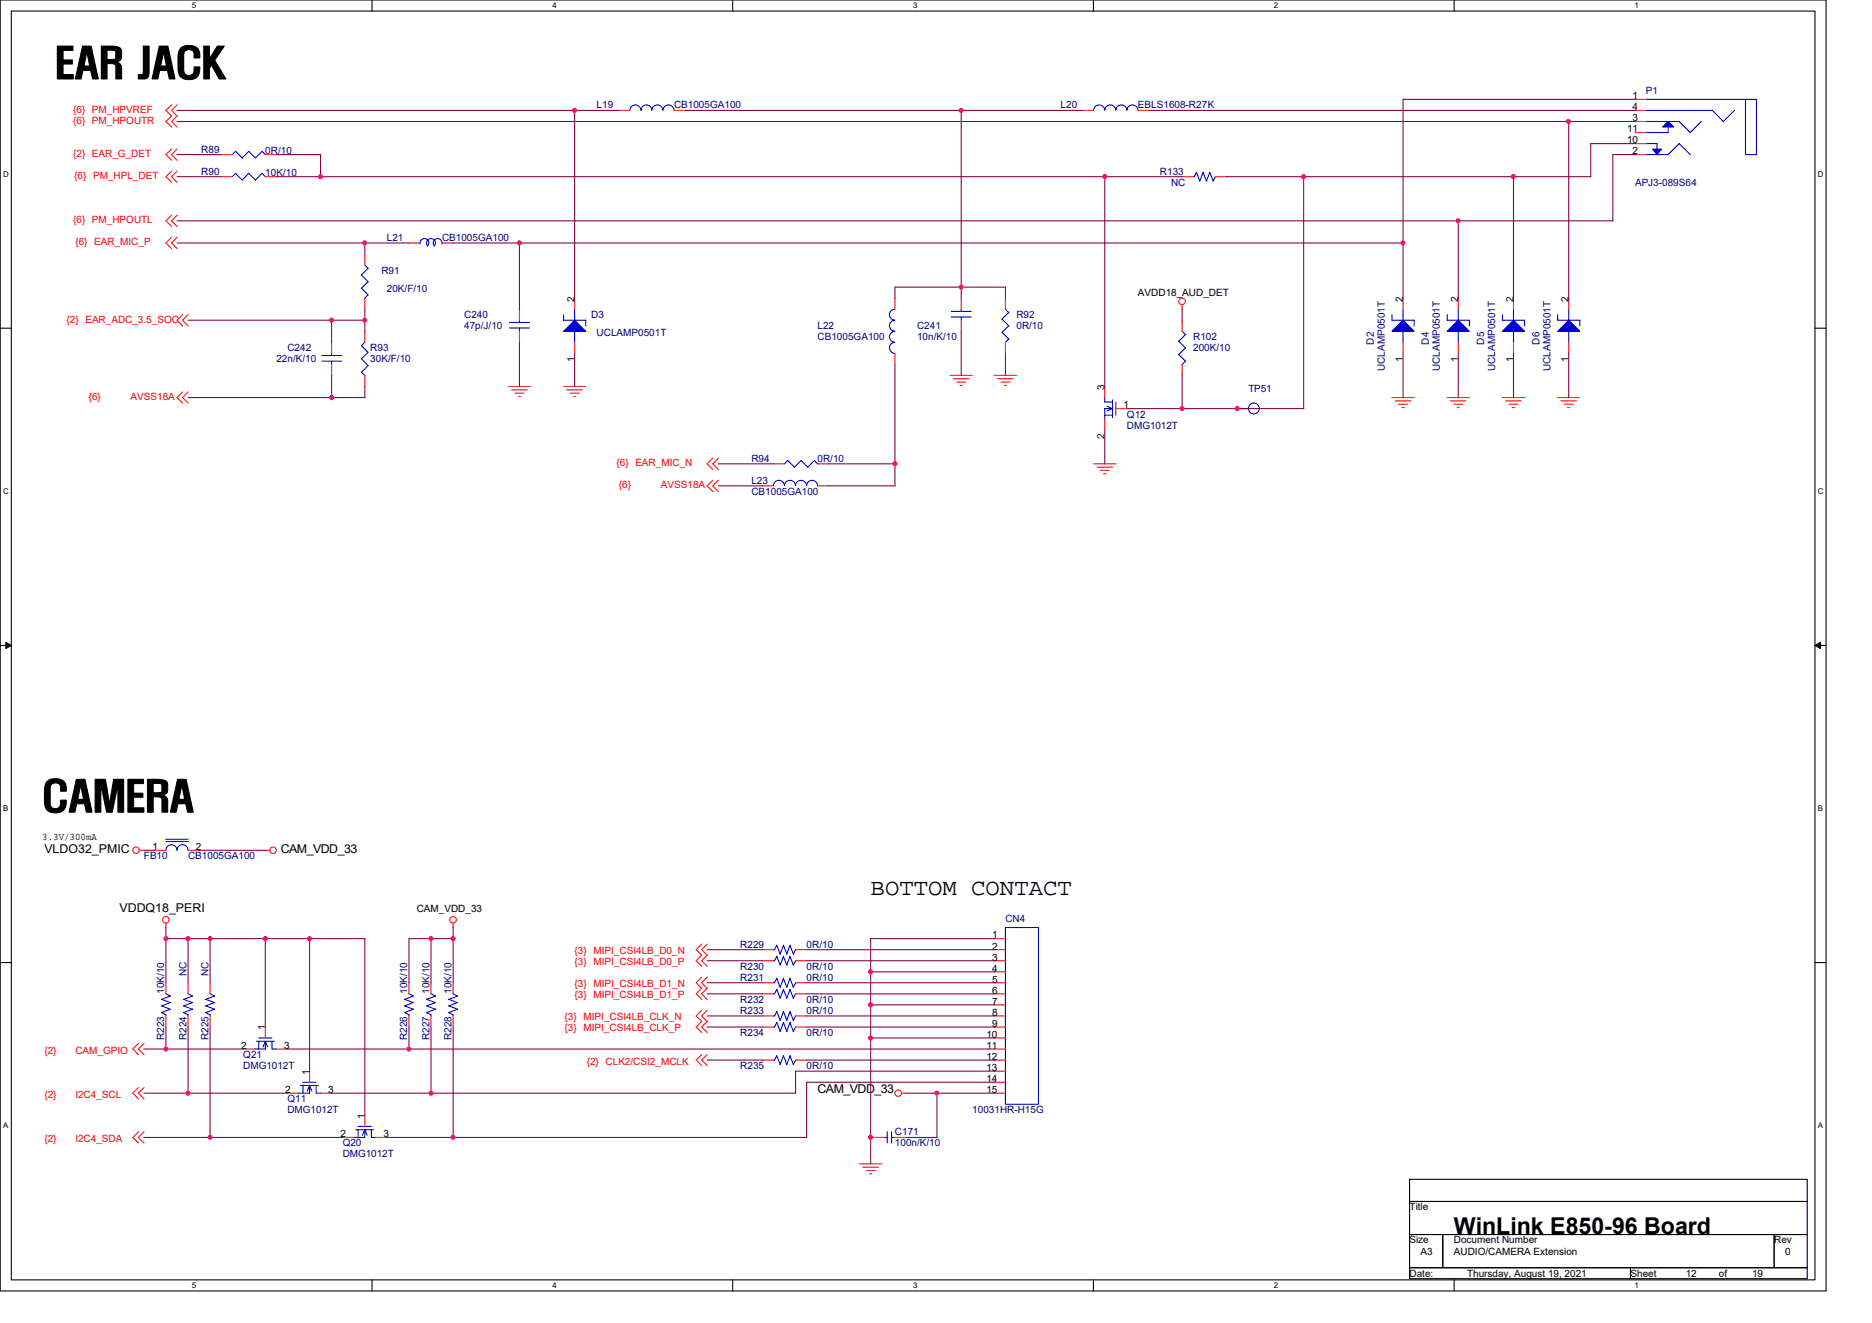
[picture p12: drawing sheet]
<svg xmlns="http://www.w3.org/2000/svg" width="297mm" height="210mm" viewBox="0 0 297 210" stroke-linecap="round" stroke-linejoin="round" font-family="sans-serif">
<path d="M0 0h289.7v204.9h-289.7zM1.8 1.8h286.2v201.3h-286.2z" fill="none" stroke="#000" stroke-width=".17"/>
<g fill="#fff">
<path d="M30.4 .2h.7v1.4h-.7z"/>
<path d="M30.4 203.3h.7v1.4h-.7z"/>
</g>
<path d="M59 0v1.8M59 203.1v1.8" fill="none" stroke="#000" stroke-width=".17"/>
<g fill="#fff">
<path d="M87.6 .2h.7v1.4h-.7z"/>
<path d="M87.6 203.3h.7v1.4h-.7z"/>
</g>
<path d="M116.3 0v1.8M116.3 203.1v1.8" fill="none" stroke="#000" stroke-width=".17"/>
<g fill="#fff">
<path d="M144.9 .2h.7v1.4h-.7z"/>
<path d="M144.9 203.3h.7v1.4h-.7z"/>
</g>
<path d="M173.5 0v1.8M173.5 203.1v1.8" fill="none" stroke="#000" stroke-width=".17"/>
<g fill="#fff">
<path d="M202.1 .2h.7v1.4h-.7z"/>
<path d="M202.1 203.3h.7v1.4h-.7z"/>
</g>
<path d="M230.7 0v1.8M230.7 203.1v1.8" fill="none" stroke="#000" stroke-width=".17"/>
<g fill="#fff">
<path d="M259.4 .2h.6v1.4h-.6z"/>
<path d="M259.4 203.3h.6v1.4h-.6z"/>
<path d="M.5 26.9h.9v1.4h-.9z"/>
<path d="M288.4 26.9h.9v1.4h-.9z"/>
<path d="M.5 77.3h.9v1.4h-.9z"/>
<path d="M288.4 77.3h.9v1.4h-.9z"/>
</g>
<path d="M0 52.1h1.8M288 52.1h1.7" fill="none" stroke="#000" stroke-width=".17"/>
<g fill="#fff">
<path d="M.5 127.6h.8v1.4h-.8z"/>
<path d="M288.4 127.6h.9v1.4h-.9z"/>
</g>
<path d="M0 102.4h1.8M288 102.4h1.7" fill="none" stroke="#000" stroke-width=".17"/>
<path d="M.9 101.9l.9 .5-.9 .5zM288 102.4l.9-.5v1z" fill="#000" stroke="#000" stroke-width=".16"/>
<g fill="#fff">
<path d="M.5 177.9h.8v1.4h-.8z"/>
<path d="M288.4 177.9h.9v1.4h-.9z"/>
</g>
<path d="M0 152.8h1.8M288 152.8h1.7M223.7 187.2h63.1v3.5h-63.1zM223.7 190.7h63.1v5.2h-63.1zM223.7 195.9h5.2v5.3h-5.2zM228.9 195.9h52.6v5.3h-52.6zM281.5 195.9h5.3v5.3h-5.3zM223.7 201.2h35v1.7h-35zM258.7 201.2h28.1v1.7h-28.1z" fill="none" stroke="#000" stroke-width=".17"/>
<g fill="none" stroke="#f00" stroke-width=".17">
<path d="M27.2 16.6l-.9 .9 .9 .9M27.2 18.4l-.9 .9 .9 .9M28.1 16.6l-.9 .9 .9 .9M28.1 18.4l-.9 .9 .9 .9M98.2 17.5h1.7M107 17.5h1.7M171.8 17.5h1.7M180.6 17.5h1.7M259.4 17.5h1.8M259.4 19.3h1.8M259.4 15.8h1.8M27.2 27.2l-.9 .8 .9 .9"/>
<path d="M27.2 34.2l-.9 .9 .9 .9M27.2 23.6l-.9 .9 .9 .9M27.2 37.7l-.9 .9 .9 .9M28.1 27.2l-.9 .8 .9 .9M28.1 34.2l-.9 .9 .9 .9M28.1 23.6l-.9 .9 .9 .9M28.1 37.7l-.9 .9 .9 .9M35.1 28h1.7M35.1 24.5h1.7M42.1 28h1.8M42.1 24.5h1.8M64.9 38.6h1.8"/>
<path d="M70.1 38.6h1.8M187.6 28h1.7M192.8 28h1.8M259.4 22.8h1.8M259.4 24.5h1.8M259.4 21h1.8M29 49.9l-.9 .9 .9 .9M29.9 49.9l-.9 .9 .9 .9M52.6 54.3v1.8M52.6 57.8v1.8M57.9 40.3v1.8M57.9 47.3v1.8"/>
<path d="M57.9 52.6v1.7M57.9 59.6v1.7M82.4 49.1v1.7M82.4 52.6v1.7M91.2 47.3v1.8M91.2 54.3v1.8M142 47.3v1.8M142 56.1v1.7M150.7 59.6h3.6M152.5 47.3v1.8M152.5 50.8v1.8M157.8 59.6h3.5"/>
<path d="M159.5 47.3v1.8M159.5 54.3v1.8M187.6 48.4v.7M187.6 50.8v1.8M187.6 57.8v1.8M222.6 47.3v1.8M222.6 54.3v1.8M231.4 47.3v1.8M231.4 54.3v1.8M240.2 47.3v1.8M240.2 54.3v1.8M248.9 47.3v1.8"/>
<path d="M248.9 54.3v1.8M29 62.2l-.9 .9 .9 .9M29.9 62.2l-.9 .9 .9 .9M80.7 61.3h3.5M81.2 61.9h2.5M81.7 62.4h1.4M82.3 62.9h.3M89.4 61.3h3.5M89.9 61.9h2.5M90.5 62.4h1.4M91 62.9h.4M113.1 76.2l-.9 .9 .9 .9"/>
<path d="M113.1 72.7l-.9 .9 .9 .9M114 76.2l-.9 .9 .9 .9M114 72.7l-.9 .9 .9 .9M121 77.1h1.7M122.7 73.6h1.8M129.7 73.6h1.8M129.7 77.1h1.8M151.3 60.1h2.5M151.8 60.6h1.4M152.3 61.2h.4M158.3 60.1h2.5M158.8 60.6h1.4"/>
<path d="M159.3 61.2h.4M173.5 73.6h3.6M174.1 74.1h2.4M174.6 74.7h1.4M175.1 75.2h.4M175.3 61.3v1.8M175.3 66.6v1.7M177.1 64.9h1.7M196.3 64.9h1.8M220.9 63.1h3.5M221.4 63.6h2.5M221.9 64.2h1.4"/>
<path d="M222.5 64.7h.3M229.6 63.1h3.5M230.1 63.6h2.5M230.7 64.2h1.4M231.2 64.7h.4M238.4 63.1h3.5M238.9 63.6h2.5M239.5 64.2h1.4M240 64.7h.3M247.1 63.1h3.6M247.7 63.6h2.4M248.2 64.2h1.4"/>
<path d="M248.7 64.7h.4M22.1 135h.8M24.6 135h1.7M29.8 135h1.8M42.1 135h.7M26.3 146.5v.7M26.3 156v1.7M29.8 156v1.7M33.3 156v1.7M64.9 156v1.7M68.4 156v1.7M71.9 146.5v.7"/>
<path d="M71.9 156v1.7M111.4 155.1l-.9 .9 .9 .9M111.4 151.6l-.9 .9 .9 .9M111.4 156.8l-.9 .9 .9 .9M111.4 149.8l-.9 .9 .9 .9M112.2 155.1l-.9 .9 .9 .9M112.2 151.6l-.9 .9 .9 .9M112.2 156.8l-.9 .9 .9 .9M112.2 149.8l-.9 .9 .9 .9M121 150.7h1.7M121 152.5h1.7M121 156h1.7"/>
<path d="M121 157.7h1.7M126.2 150.7h1.8M126.2 152.5h1.8M126.2 156h1.8M126.2 157.7h1.8M157.8 150.7h1.7M157.8 152.5h1.7M157.8 156h1.7M157.8 149h1.7M157.8 154.2h1.7M157.8 157.7h1.7M157.8 159.5h1.7"/>
<path d="M22 179.6l-.9 .9 .9 .9M22 172.6l-.9 .9 .9 .9M22 165.6l-.9 .9 .9 .9M22.9 179.6l-1 .9 1 .9M22.9 172.6l-1 .9 1 .9M22.9 165.6l-1 .9 1 .9M26.3 161.2v1.8M29.8 161.2v1.8M33.3 161.2v1.8M38.6 166.5h1.8M42.1 163v1.7M43.9 166.5h1.7"/>
<path d="M45.6 173.5h1.8M49.1 170v1.8M50.9 173.5h1.7M57.9 177v1.8M64.9 161.2v1.8M68.4 161.2v1.8M71.9 161.2v1.8M111.4 162.1l-.9 .9 .9 .9M111.4 160.3l-.9 .9 .9 .9M111.4 167.4l-.9 .9 .9 .8M112.2 162.1l-.9 .9 .9 .9M112.2 160.3l-.9 .9 .9 .9"/>
<path d="M112.2 167.4l-.9 .9 .9 .8M121 163h1.7M121 168.3h1.7M121 161.2h1.7M126.2 163h1.8M126.2 168.3h1.8M126.2 161.2h1.8M143.1 173.5h.7M157.8 173.5h1.7M157.8 163h1.7M157.8 168.3h1.7M157.8 161.2h1.7"/>
<path d="M157.8 164.7h1.7M157.8 166.5h1.7M157.8 170h1.7M157.8 171.8h1.7M54.4 180.5h1.7M59.6 180.5h1.8M136.4 184.7h3.5M136.9 185.3h2.5M137.5 185.8h1.4M138 186.3h.3M138.5 180.5h1.7M142 180.5h1.8"/>
<circle cx="187.6" cy="47.8" r=".52"/>
<circle cx="21.6" cy="134.9" r=".52"/>
<circle cx="43.3" cy="134.9" r=".52"/>
<circle cx="26.3" cy="146" r=".52"/>
<circle cx="71.9" cy="146" r=".52"/>
<circle cx="142.5" cy="173.5" r=".52"/>
</g>
<g fill="none" stroke="#00f" stroke-width=".17">
<path d="M99.9 17.5a.88 .88 0 0 1 .9-.8 .88 .88 0 0 1 .9 .8 .87 .87 0 0 1 .9-.8 .87 .87 0 0 1 .8 .8 .88 .88 0 0 1 .9-.8 .88 .88 0 0 1 .9 .8 .88 .88 0 0 1 .9-.8 .88 .88 0 0 1 .9 .8M173.5 17.5a.88 .88 0 0 1 .9-.8 .88 .88 0 0 1 .9 .8 .88 .88 0 0 1 .9-.8 .88 .88 0 0 1 .9 .8 .88 .88 0 0 1 .8-.8 .88 .88 0 0 1 .9 .8 .88 .88 0 0 1 .9-.8 .88 .88 0 0 1 .9 .8M261.2 15.8h15.8M261.2 19.3h5.3l1.7 1.8M261.2 17.5h10.5M264.7 19.3v1.8M270 19.3l-1.8 1.7M271.7 17.5l1.8 1.8M275.2 17.5l-1.8 1.8M277 15.8h1.7v8.7h-1.7zM37.4 27.5l1.1 1.1M37.4 27.5l-.6 .5"/>
<path d="M37.4 24l-.6 .5M39.5 27.5l1.1 1.1M39.5 27.5l-1.1 1.1M39.5 24l-1 1.1-1.1-1.1M41.6 27.5l.5 .6M41.6 24l.5 .6M41.6 27.5l-1.1 1.1M41.6 24l-1 1.1-1.1-1.1M66.7 38.8a.7 .7 0 0 1 .8-.9 .7 .7 0 0 1 .3 1.2M67.9 39a.7 .7 0 0 1 0-.9 .7 .7 0 0 1 1 0 .7 .7 0 0 1 0 1M70.1 38.8a.69 .69 0 0 0-.8-.9 .69 .69 0 0 0-.4 1.1M189.3 28h.2"/>
<path d="M189.5 28l.4-.7 .5 1.5M190.9 27.3l-.5 1.4M192 27.3l.5 1.5M192 27.3l-.6 1.5-.5-1.5M192.8 28l-.3 .7M261.2 21h3.5M261.2 22.8h1.7M261.2 24.5h3.5M262.9 22.8v1.7M266.4 22.8l1.8 1.8M266.5 22.8l-1.8 1.7M51.1 57.3h3.1"/>
<path d="M51.1 56.4h3.1M52.6 56.1v.4M52.6 57.3v.5M57.3 59.1l.6 .5M57.3 56.9l1.1 1.1M57.3 54.8l1.1 1.1M57.4 43.6l1 1.1M57.4 45.7l1 1.1M57.9 42.1l.5 .5M57.9 54.3l-.5 .6M58.4 42.6l-1.1 1.1M58.4 44.7l-1.1 1.1"/>
<path d="M58.4 46.8l-.5 .5M58.4 58l-1 1.1M58.4 55.9l-1 1.1M80.8 52h3.2M80.8 51.2h3.2M82.4 50.8v.4M82.4 52v.6M89.4 50.8h3.6l-.1 .9M89.4 50v.8M91.2 49.1v1.7M91.2 52.6v1.7M142 49.1a.87 .87 0 0 0-.9 .9 .87 .87 0 0 0 .9 .8 .88 .88 0 0 0-.9 .9 .88 .88 0 0 0 .9 .9 .88 .88 0 0 0-.9 .9 .88 .88 0 0 0 .9 .8 .88 .88 0 0 0-.9 .9 .88 .88 0 0 0 .9 .9"/>
<path d="M150.9 50.3h3.2M150.9 49.4h3.2M152.5 49.1v.3M152.5 50.3v.5M159.5 49.1l.6 .5M160.1 49.6l-1.1 1.1 1.1 1-1.1 1.1 1.1 1M160.1 53.8l-.6 .6M187 54.2l1.1 1-1.1 1.1M187 56.3l1.1 1-.5 .6M187.6 52.6l.5 .5-1.1 1.1M220.9 50.8h3.5M220.9 50v.8"/>
<path d="M222.6 49.1v1.7M222.6 52.6v1.7M224.4 50.8v.9M229.6 50.8h3.6M229.6 50v.8M231.4 49.1v1.7M231.4 52.6v1.7M233.1 50.8v.9M238.4 50.8h3.5M238.4 50v.8M240.2 49.1v1.7M240.2 52.6v1.7"/>
<path d="M241.9 50.8v.9M247.2 50v.8M247.2 50.8h3.5M248.9 49.1v1.7M248.9 52.6v1.7M250.7 50.8v.9M125 73.1l1.1 1.1M125 73.1l-.5 .5M127.1 73.1l1.1 1.1M127.1 73.1l-1 1M129.2 73.1l.5 .5M129.2 73.1l-1 1"/>
<path d="M129.7 77.1a.87 .87 0 0 0-.8-.9 .87 .87 0 0 0-.9 .9 .88 .88 0 0 0-.9-.9 .88 .88 0 0 0-.9 .9 .88 .88 0 0 0-.8-.9 .88 .88 0 0 0-.9 .9 .88 .88 0 0 0-.9-.9 .88 .88 0 0 0-.9 .9M175.3 65.9h1.2M175.3 63.1v.7h1.2M175.6 64.5l.9 .4M176.5 63.5v2.8M176.5 64.9h-1.2v1.7M176.5 64.9l-.9 .3M177.1 63.8v2.1M26.3 133.2h3.5M26.3 133.6h3.6M29.8 134.9a.88 .88 0 0 0-.8-.8 .88 .88 0 0 0-.9 .8 .88 .88 0 0 0-.9-.8 .88 .88 0 0 0-.9 .8M25.6 159.6l1.4 .6"/>
<path d="M25.6 158.6l1.4 .5M26.3 157.7l.7 .4M27 159.1l-1.4 .6M27 158.1l-1.4 .5M29.1 159.6l1.5 .6-1.5 .5M29.1 158.6l1.4 .5M29.8 157.7l.8 .4-1.5 .5M30.6 159.1l-1.5 .6M32.6 159.6l1.5 .6M32.6 158.6l1.5 .5M33.3 157.7l.8 .4M34.1 159.1l-1.5 .6"/>
<path d="M34.1 158.1l-1.5 .5M64.2 159.6l1.4 .6-1.4 .5M64.2 158.6l1.4 .5M64.9 157.7l.7 .4-1.4 .5M65.6 159.1l-1.4 .6M67.7 159.6l1.4 .6M67.7 158.6l1.4 .5M68.4 157.7l.7 .4M69.1 159.1l-1.4 .6M69.1 158.1l-1.4 .5M71.2 159.6l1.4 .6M71.2 158.6l1.4 .5"/>
<path d="M71.9 157.7l.7 .4M72.6 159.1l-1.4 .6M72.6 158.1l-1.4 .5M123.3 150l.5 1.4M123.3 151.8l.5 1.4M123.3 155.3l.5 1.4M123.3 157l.5 1.5M123.3 150l-.4 .7h-.2M123.3 151.8l-.4 .7h-.2M123.3 155.3l-.4 .7h-.2M123.3 157l-.4 .7h-.2M123.8 151.4l.5-1.4 .6 1.4"/>
<path d="M123.8 153.2l.5-1.4 .6 1.4M123.8 156.7l.5-1.4 .6 1.4M124.3 157l.6 1.5M124.3 157l-.5 1.4M124.8 151.4l.6-1.4 .5 1.4M124.8 153.2l.6-1.4 .5 1.4M124.8 156.7l.6-1.4 .5 1.4M125.3 157l.6 1.5M125.4 157l-.6 1.4M126.3 150.7l-.4 .7M126.3 152.5l-.4 .7M126.3 156l-.4 .7"/>
<path d="M126.3 157.7l-.4 .7M159.5 147.2h5.3v28.1h-5.3zM25.6 160.7l.7 .4M26.3 161.1v.1M27 160.2l-1.4 .5M29.1 160.7l.7 .4M29.8 161.1v.1M32.6 160.7l.7 .4M33.3 161.1v.1M34.1 160.2l-1.5 .5M40.3 166.5h1.8M40.7 165.3h2.8"/>
<path d="M41 164.7h2.2M41.1 165.3v1.2M42.1 165.3v1.2M42.1 165.3l-.4 .9M42.1 165.3l.4 .9M43.2 166.5h.7M43.2 165.3v1.2M47.7 172.3h2.8M48 171.8h2.2M48.1 172.3v1.2M49.1 172.3v1.2h-1.8M49.1 172.3l-.4 .9"/>
<path d="M49.1 172.3l.4 .9M50.2 172.3v1.2h.7M56.4 179.3h2.9M56.8 178.8h2.1M56.8 179.3v1.3M57.9 179.3v1.2h-1.8M57.9 179.3l-.4 .9M57.9 179.3l.3 .9M58.9 179.3v1.2h.7M64.2 160.7l.7 .4M64.9 161.1v.1M67.7 160.7l.7 .4"/>
<path d="M68.4 161.1v.1M69.1 160.2l-1.4 .5M71.2 160.7l.7 .4M71.9 161.1v.1M72.6 160.2l-1.4 .5M123.3 162.3l.5 1.4M123.3 167.6l.5 1.4M123.3 160.5l.5 1.5M123.3 162.3l-.4 .7h-.2M123.3 167.5l-.4 .8h-.2M123.3 160.5l-.4 .7h-.2M123.8 161.9l.5-1.4 .6 1.5"/>
<path d="M124.3 162.3l.6 1.4M124.3 167.6l.6 1.4M124.3 162.3l-.5 1.4M124.3 167.5l-.5 1.5M124.8 161.9l.6-1.4 .5 1.5M125.3 162.3l.6 1.4M125.3 167.6l.6 1.4M125.4 162.3l-.6 1.4M125.4 167.5l-.6 1.5M126.3 163l-.4 .7M126.3 168.2l-.4 .8M126.3 161.2l-.4 .7"/>
<path d="M140.8 179.6v1.8M141.5 179.6v1.8M140.2 180.5h.6M141.5 180.5h.5"/>
<circle cx="198.9" cy="64.8" r=".86"/>
</g>
<g fill="#00f" stroke="#00f" stroke-width=".17">
<path d="M248.9 50.8l1.8 1.8h-3.5z" fill-rule="evenodd"/>
<path d="M222.6 50.8l1.8 1.8h-3.5z" fill-rule="evenodd"/>
<path d="M231.4 50.8l1.7 1.8h-3.5z" fill-rule="evenodd"/>
<path d="M263.8 20.2l.9-.9 .9 .9z" fill-rule="evenodd"/>
<path d="M262.2 23.7h1.4l-.7 .8z" fill-rule="evenodd"/>
<path d="M91.2 50.8l1.7 1.8h-3.5z" fill-rule="evenodd"/>
<path d="M240.2 50.8l1.7 1.8h-3.5z" fill-rule="evenodd"/>
</g>
<g fill="none" stroke="#800040" stroke-width=".17">
<path d="M28.1 19.3h231.4M91.2 17.5v29.8M98.2 17.5h-70.1M108.7 17.5h63.1M152.5 17.5v29.8M182.3 17.5h77.2M248.9 19.3v28M259.5 15.8h-36.9v31.5M28.1 38.6h36.8M28.1 24.5h7M28.1 28h7M43.9 28h143.7"/>
<path d="M43.9 24.5h7M50.9 24.5v3.6M57.9 38.6v1.7M71.9 38.6h150.7M82.4 38.6v10.5M175.3 28v33.4M194.6 28h57.8M206.9 28v36.9h-28.1M231.4 35.1v12.2M240.2 28v19.3M259.5 22.8h-7.1v5.3M259.5 24.5h-3.6v10.6h-227.8"/>
<path d="M29.8 50.8h28.1M52.6 50.8v3.6M52.6 59.6v3.5M57.9 49.1v3.5M82.4 54.3v7.1M91.2 56.1v5.3M142 57.8v19.3h-10.5M152.5 52.6v7M159.5 47.3v-1.7h-17.5v1.7M159.5 56.1v3.5M187.6 49.1v1.7M187.6 59.6v5.3"/>
<path d="M222.6 56.1v7M231.4 56.1v7M240.2 56.1v7M248.9 56.1v7M29.8 63.1h28.1M57.9 61.3v1.8M114 77.1h7M114 73.6h8.7M131.5 73.6h10.5M175.3 68.3v5.3M22.8 135h1.8M31.6 135h10.5"/>
<path d="M26.3 149h31.6M26.3 147.2v8.8M29.8 149v7M33.3 149v7M42.1 149v14M49.1 149v21M57.9 149v28M68.4 149v7M71.9 147.2v8.8M71.9 149h-7v7M112.2 152.5h8.8M112.2 150.7h8.8"/>
<path d="M112.2 156h8.8M112.2 157.7h8.8M128 152.5h29.8M128 150.7h29.8M128 156h29.8M128 157.7h29.8M138.2 154.2h19.6M138.2 159.5h19.6M157.8 149h-19.6v35.7M22.8 173.5h22.8M22.8 166.5h15.8M26.3 163v3.5"/>
<path d="M29.8 163v10.5M33.3 163v17.6M52.6 173.5h73.7M64.9 163v3.5M68.4 163v10.5M71.9 163v17.6M112.2 168.3h8.8M112.2 161.2h8.8M112.2 163h8.8M128 168.3h29.8M128 161.2h29.8M128 163h29.8"/>
<path d="M138.2 164.7h19.6M143.8 173.5h14M148.7 173.5v7h-4.9M157.8 170h-31.6v3.5M157.8 171.8h-29.8v8.7h-66.6M157.8 166.5h-112.2M54.4 180.5h-31.6M138.2 180.5h.3"/>
</g>
<g fill="#f0f" stroke="#f0f" stroke-width=".17">
<circle cx="64.9" cy="166.5" r=".34"/>
<circle cx="148.7" cy="173.5" r=".34"/>
<circle cx="91.2" cy="17.5" r=".34"/>
<circle cx="231.4" cy="35" r=".34"/>
<circle cx="138.1" cy="154.2" r=".34"/>
<circle cx="138.1" cy="159.5" r=".34"/>
<circle cx="248.9" cy="19.3" r=".34"/>
<circle cx="138.1" cy="164.7" r=".34"/>
<circle cx="152.5" cy="17.5" r=".34"/>
<circle cx="152.5" cy="45.6" r=".34"/>
<circle cx="138.1" cy="180.5" r=".34"/>
<circle cx="52.6" cy="50.8" r=".34"/>
<circle cx="57.9" cy="38.5" r=".34"/>
<circle cx="52.6" cy="63.1" r=".34"/>
<circle cx="50.9" cy="28" r=".34"/>
<circle cx="57.9" cy="50.8" r=".34"/>
<circle cx="82.4" cy="38.5" r=".34"/>
<circle cx="187.6" cy="64.8" r=".34"/>
<circle cx="196.3" cy="64.8" r=".34"/>
<circle cx="175.3" cy="28" r=".34"/>
<circle cx="206.8" cy="28" r=".34"/>
<circle cx="240.1" cy="28" r=".34"/>
<circle cx="29.8" cy="173.5" r=".34"/>
<circle cx="33.3" cy="180.5" r=".34"/>
<circle cx="68.4" cy="173.5" r=".34"/>
<circle cx="71.9" cy="180.5" r=".35"/>
<circle cx="68.4" cy="149" r=".34"/>
<circle cx="71.9" cy="149" r=".35"/>
<circle cx="49.1" cy="149" r=".34"/>
<circle cx="42.1" cy="149" r=".34"/>
<circle cx="26.3" cy="149" r=".34"/>
<circle cx="26.3" cy="166.5" r=".34"/>
<circle cx="29.8" cy="149" r=".34"/>
<circle cx="33.3" cy="149" r=".34"/>
<circle cx="142" cy="73.6" r=".35"/>
<circle cx="222.6" cy="38.5" r=".34"/>
</g>
<g font-size="6.1">
<text x="8.8" y="12.3">EAR JACK</text>
<text x="6.7" y="128.7">CAMERA</text>
</g>
<g font-size="3.7">
<text x="138.2" y="142.1">BOTTOM CONTACT</text>
<text x="230.7" y="195.9">WinLink E850-96 Board</text>
</g>
<g font-size="1.9">
<text x="7" y="135.4">VLDO32_PMIC</text>
<text x="44.6" y="135.4">CAM_VDD_33</text>
<text x="19" y="144.7">VDDQ18_PERI</text>
<text x="129.7" y="173.5">CAM_VDD_33</text>
</g>
<g font-size="1.6" fill="#f00">
<text x="11.6" y="17.9">{6} PM_HPVREF</text>
<text x="11.6" y="19.6">{6} PM_HPOUTR</text>
<text x="11.6" y="24.9">{2} EAR_G_DET</text>
<text x="11.8" y="28.4">{6} PM_HPL_DET</text>
<text x="11.6" y="35.4">{6} PM_HPOUTL</text>
<text x="12" y="38.9">{6} EAR_MIC_P</text>
<text x="10.6" y="51.2">{2} EAR_ADC_3.5_SOC</text>
<text x="14.1" y="63.5">{6}</text>
<text x="20.7" y="63.5">AVSS18A</text>
<text x="97.8" y="74">{6} EAR_MIC_N</text>
<text x="98.2" y="77.5">{6}</text>
<text x="104.9" y="77.5">AVSS18A</text>
<text x="91.2" y="153.2">{3} MIPI_CSI4LB_D0_P</text>
<text x="91.2" y="151.4">{3} MIPI_CSI4LB_D0_N</text>
<text x="89.6" y="162">{3} MIPI_CSI4LB_CLK_N</text>
<text x="91.2" y="156.7">{3} MIPI_CSI4LB_D1_N</text>
<text x="91.2" y="158.5">{3} MIPI_CSI4LB_D1_P</text>
<text x="7" y="167.2">{2}</text>
<text x="12" y="167.2">CAM_GPIO</text>
<text x="89.6" y="163.7">{3} MIPI_CSI4LB_CLK_P</text>
<text x="93.1" y="169">{2} CLK2/CSI2_MCLK</text>
<text x="7" y="174.2">{2}</text>
<text x="12" y="174.2">I2C4_SCL</text>
<text x="7" y="181.2">{2}</text>
<text x="12" y="181.2">I2C4_SDA</text>
</g>
<g font-size="1.6" fill="#000080">
<text x="94.7" y="17.2">L19</text>
<text x="107" y="17.2">CB1005GA100</text>
<text x="168.3" y="17.2">L20</text>
<text x="180.6" y="17.2">EBLS1608-R27K</text>
<text x="261.2" y="14.9">P1</text>
<text x="31.9" y="27.7">R90</text>
<text x="31.9" y="24.2">R89</text>
<text x="42.1" y="27.9">10K/10</text>
<text x="42.1" y="24.4">0R/10</text>
<text x="184.1" y="27.7">R133</text>
<text x="185.8" y="29.5">NC</text>
<text x="259.4" y="29.5">APJ3-089S64</text>
<text x="61.4" y="38.2">L21</text>
<text x="70.1" y="38.2">CB1005GA100</text>
<text x="60.5" y="43.5">R91</text>
<text x="61.4" y="46.3">20K/F/10</text>
<text x="73.7" y="50.5">C240</text>
<text x="73.7" y="52.2">47p/J/10</text>
<text x="93.8" y="50.5">D3</text>
<text x="94.7" y="53.3">UCLAMP0501T</text>
<text x="129.7" y="52.2">L22</text>
<text x="129.7" y="54">CB1005GA100</text>
<text x="145.5" y="52.2">C241</text>
<text x="145.5" y="54">10n/K/10</text>
<text x="161.3" y="50.5">R92</text>
<text x="161.3" y="52.2">0R/10</text>
<text x="189.3" y="54">R102</text>
<text x="43.9" y="57.5">22n/K/10</text>
<text x="45.6" y="55.8">C242</text>
<text x="58.8" y="55.8">R93</text>
<text x="58.8" y="57.5">30K/F/10</text>
<text x="189.3" y="55.8">200K/10</text>
<text x="218" y="54.7" transform="rotate(-90 218 54.7)">D2</text>
<text x="219.7" y="58.9" transform="rotate(-90 219.7 58.9)">UCLAMP0501T</text>
<text x="226.7" y="54.7" transform="rotate(-90 226.7 54.7)">D4</text>
<text x="228.5" y="58.9" transform="rotate(-90 228.5 58.9)">UCLAMP0501T</text>
<text x="235.5" y="54.7" transform="rotate(-90 235.5 54.7)">D5</text>
<text x="237.3" y="58.9" transform="rotate(-90 237.3 58.9)">UCLAMP0501T</text>
<text x="244.3" y="54.7" transform="rotate(-90 244.3 54.7)">D6</text>
<text x="246" y="58.9" transform="rotate(-90 246 58.9)">UCLAMP0501T</text>
<text x="198.1" y="62.2">TP51</text>
<text x="178.8" y="66.3">Q12</text>
<text x="178.8" y="68">DMG1012T</text>
<text x="119.2" y="73.3">R94</text>
<text x="119.2" y="76.8">L23</text>
<text x="129.7" y="73.3">0R/10</text>
<text x="119.2" y="78.5">CB1005GA100</text>
<text x="22.8" y="136.4">FB10</text>
<text x="29.8" y="136.4">CB1005GA100</text>
<text x="159.5" y="146.4">CN4</text>
<text x="29.6" y="154.9" transform="rotate(-90 29.6 154.9)">NC</text>
<text x="33.1" y="154.9" transform="rotate(-90 33.1 154.9)">NC</text>
<text x="117.5" y="150.4">R229</text>
<text x="117.5" y="153.9">R230</text>
<text x="117.5" y="155.7">R231</text>
<text x="128" y="150.4">0R/10</text>
<text x="128" y="153.9">0R/10</text>
<text x="128" y="155.7">0R/10</text>
<text x="26.1" y="157.7" transform="rotate(-90 26.1 157.7)">10K/10</text>
<text x="64.6" y="157.7" transform="rotate(-90 64.6 157.7)">10K/10</text>
<text x="68.1" y="157.7" transform="rotate(-90 68.1 157.7)">10K/10</text>
<text x="71.6" y="157.7" transform="rotate(-90 71.6 157.7)">10K/10</text>
<text x="117.5" y="159.2">R232</text>
<text x="117.5" y="160.9">R233</text>
<text x="128" y="159.2">0R/10</text>
<text x="128" y="160.9">0R/10</text>
<text x="26.1" y="165.1" transform="rotate(-90 26.1 165.1)">R223</text>
<text x="29.6" y="165.1" transform="rotate(-90 29.6 165.1)">R224</text>
<text x="33.1" y="165.1" transform="rotate(-90 33.1 165.1)">R225</text>
<text x="38.6" y="167.9">Q21</text>
<text x="64.6" y="165.1" transform="rotate(-90 64.6 165.1)">R226</text>
<text x="68.1" y="165.1" transform="rotate(-90 68.1 165.1)">R227</text>
<text x="71.6" y="165.1" transform="rotate(-90 71.6 165.1)">R228</text>
<text x="117.5" y="164.4">R234</text>
<text x="128" y="164.4">0R/10</text>
<text x="38.6" y="169.7">DMG1012T</text>
<text x="117.5" y="169.7">R235</text>
<text x="128" y="169.7">0R/10</text>
<text x="45.6" y="174.9">Q11</text>
<text x="45.6" y="176.7">DMG1012T</text>
<text x="154.3" y="176.7">10031HR-H15G</text>
<text x="54.4" y="181.9">Q20</text>
<text x="54.4" y="183.7">DMG1012T</text>
<text x="142" y="180.2">C171</text>
<text x="142" y="181.9">100n/K/10</text>
</g>
<g font-size="1.6">
<text x="259.1" y="17.5">4</text>
<text x="259.1" y="15.7">1</text>
<text x="258.2" y="22.8">10</text>
<text x="258.2" y="21">11</text>
<text x="259.1" y="19.3">3</text>
<text x="259.1" y="24.5">2</text>
<text x="91.2" y="47.9" transform="rotate(-90 91.2 47.9)">2</text>
<text x="180.6" y="47">AVDD18_AUD_DET</text>
<text x="222.6" y="47.9" transform="rotate(-90 222.6 47.9)">2</text>
<text x="231.4" y="47.9" transform="rotate(-90 231.4 47.9)">2</text>
<text x="240.1" y="47.9" transform="rotate(-90 240.1 47.9)">2</text>
<text x="248.9" y="47.9" transform="rotate(-90 248.9 47.9)">2</text>
<text x="91.2" y="57.4" transform="rotate(-90 91.2 57.4)">1</text>
<text x="222.6" y="57.4" transform="rotate(-90 222.6 57.4)">1</text>
<text x="231.4" y="57.4" transform="rotate(-90 231.4 57.4)">1</text>
<text x="240.1" y="57.4" transform="rotate(-90 240.1 57.4)">1</text>
<text x="248.9" y="57.4" transform="rotate(-90 248.9 57.4)">1</text>
<text x="175.3" y="61.9" transform="rotate(-90 175.3 61.9)">3</text>
<text x="178.3" y="64.8">1</text>
<text x="175.3" y="69.7" transform="rotate(-90 175.3 69.7)">2</text>
<text x="6.7" y="133.4">3.3V/300mA</text>
<text x="24.2" y="134.9">1</text>
<text x="31.1" y="134.9">2</text>
<text x="66.1" y="144.8">CAM_VDD_33</text>
<text x="157.4" y="148.9">1</text>
<text x="157.4" y="150.7">2</text>
<text x="157.4" y="152.5">3</text>
<text x="157.4" y="154.2">4</text>
<text x="157.4" y="156">5</text>
<text x="157.4" y="157.7">6</text>
<text x="157.4" y="159.5">7</text>
<text x="157.4" y="161.2">8</text>
<text x="38.2" y="166.5">2</text>
<text x="42.1" y="163.5" transform="rotate(-90 42.1 163.5)">1</text>
<text x="45.1" y="166.5">3</text>
<text x="156.5" y="164.7">10</text>
<text x="156.5" y="166.5">11</text>
<text x="157.4" y="163">9</text>
<text x="45.3" y="173.5">2</text>
<text x="49.1" y="170.5" transform="rotate(-90 49.1 170.5)">1</text>
<text x="52.1" y="173.5">3</text>
<text x="156.5" y="168.2">12</text>
<text x="156.5" y="170">13</text>
<text x="156.5" y="171.7">14</text>
<text x="156.5" y="173.5">15</text>
<text x="57.9" y="177.5" transform="rotate(-90 57.9 177.5)">1</text>
<text x="54" y="180.5">2</text>
<text x="60.9" y="180.5">3</text>
<text x="223.7" y="192.1">Title</text>
<text x="223.7" y="197.4">Size</text>
<text x="230.7" y="197.4">Document Number</text>
<text x="281.5" y="197.4">Rev</text>
<text x="223.7" y="202.6">Date:</text>
<text x="225.4" y="199.1">A3</text>
<text x="230.7" y="199.1">AUDIO/CAMERA Extension</text>
<text x="232.8" y="202.6">Thursday, August 19, 2021</text>
<text x="258.7" y="202.6">Sheet</text>
<text x="267.5" y="202.6">12</text>
<text x="272.8" y="202.6">of</text>
<text x="278" y="202.6">19</text>
<text x="283.3" y="199.1">0</text>
</g>
<g font-size="1.3">
<text x="30.4" y="1.3">5</text>
<text x="87.6" y="1.3">4</text>
<text x="144.9" y="1.3">3</text>
<text x="202.1" y="1.3">2</text>
<text x="259.4" y="1.3">1</text>
<text x=".5" y="28">D</text>
<text x="288.4" y="28">D</text>
<text x=".5" y="78.4">C</text>
<text x="288.4" y="78.4">C</text>
<text x=".5" y="128.7">B</text>
<text x="288.4" y="128.7">B</text>
<text x=".5" y="179.1">A</text>
<text x="288.4" y="179.1">A</text>
<text x="30.4" y="204.4">5</text>
<text x="87.6" y="204.4">4</text>
<text x="144.9" y="204.4">3</text>
<text x="202.1" y="204.4">2</text>
<text x="259.4" y="204.4">1</text>
</g>
</svg>
